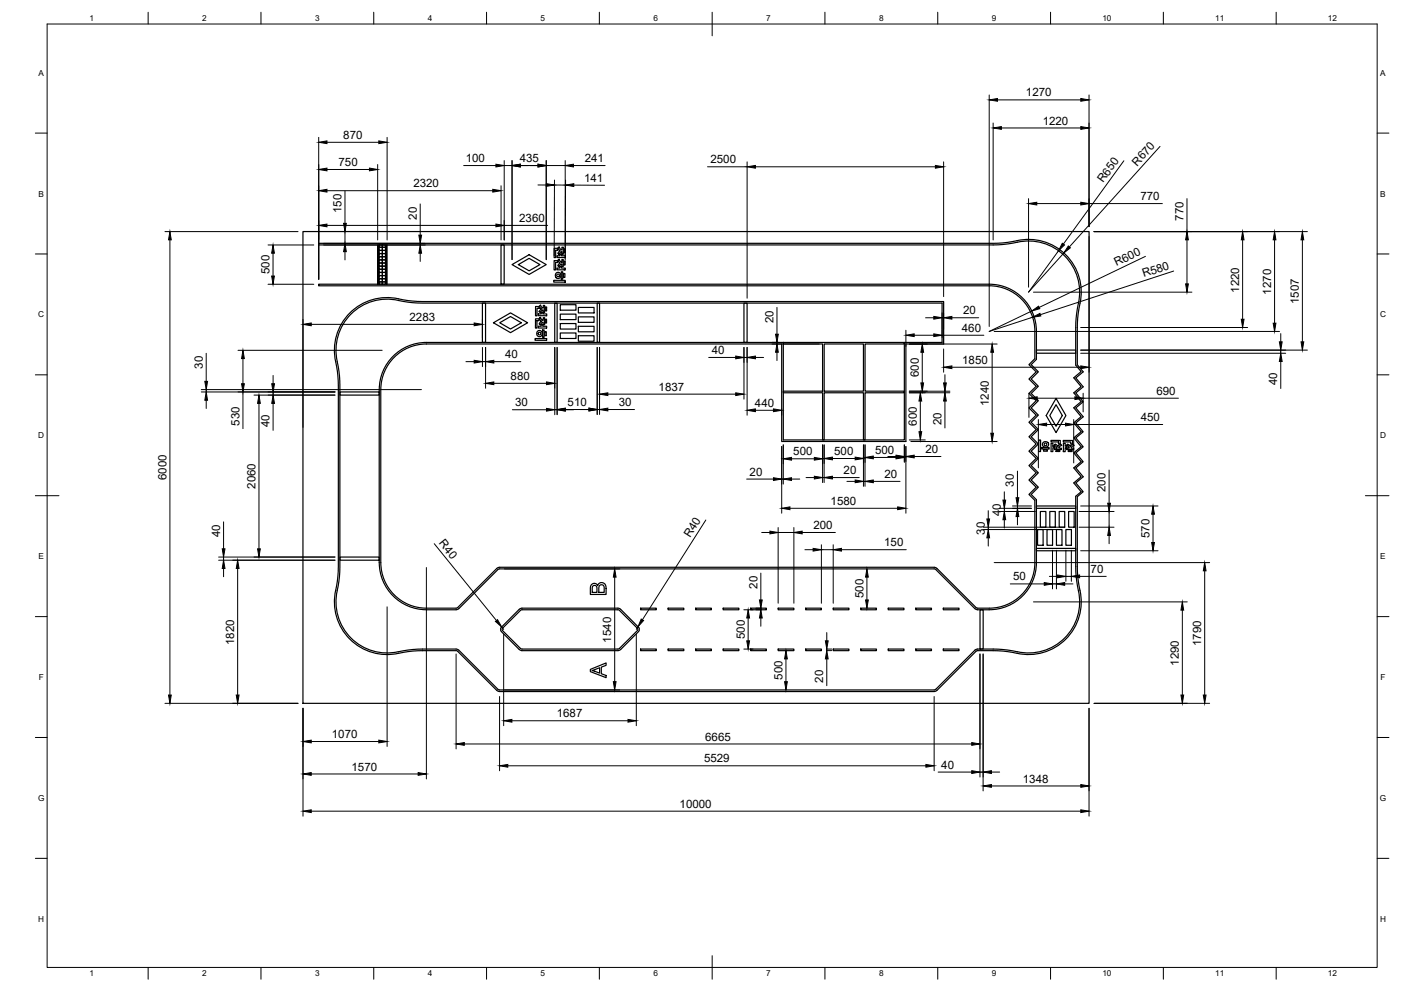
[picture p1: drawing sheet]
<svg xmlns="http://www.w3.org/2000/svg" width="594mm" height="420mm" viewBox="0 0 594 420" stroke-linecap="round" stroke-linejoin="round" font-family="sans-serif">
<!-- layer: Visible -->
<g fill="none" stroke="#000" stroke-width=".51">
<path d="M128.5 98.2h333.3v200h-333.3zM160.1 103.8h.4v16.7h-.4zM160.8 112.8h1.3v2.7h1.4v-1.3h-2.7zM160.8 104.8h1.3v1.4h-1.3zM160.8 107.5h1.3v2.7h1.4v-1.4h-2.7zM160.8 110.2h1.3v1.3h-1.3zM160.8 115.5h1.3v1.3h-1.3zM160.8 118.2h1.3v1.3h-1.3zM160.8 119.5h1.3v1h-1.3zM160.8 116.8h1.3v2.7h1.4v-1.3h-2.7zM160.8 114.2h1.3v2.6h1.4v-1.3h-2.7zM160.8 111.5h1.3v2.7h1.4v-1.4h-2.7z"/>
<path d="M160.8 108.8v1.4h2.7v1.3h-1.4v-2.7zM160.8 106.2h1.3v2.6h1.4v-1.3h-2.7zM160.8 103.8v1h2.7v1.4h-1.4v-2.4zM162.1 111.5h1.4v1.3h-1.4zM162.1 103.8h1.4v1h-1.4zM162.1 106.2h1.4v1.3h-1.4zM162.1 116.8h1.4v1.4h-1.4zM162.1 119.5h1.4v1h-1.4zM163.8 103.8h.3v16.7h-.3zM212.4 103.8h1.4v16.7h-1.4zM217.1 112.2l7.3-4.2 7.2 4.2-7.2 4.2zM219.8 112.2l4.6-2.7 4.6 2.7-4.6 2.6z"/>
<path d="M234.8 118.9h4.9v.8l-4.9-.1zM235 110.5h1.5v.8h-.9v3.1h-.7zM235 105.3h1.6l-.1 .8-.9-.1v3.2h-.6zM236.1 113.6h1.3v-.7h.7l-.1 .7 1.7 .1v.7h-3.6zM236.2 108.4h1.2v-.8h.7v.8h1.6v.8h-3.5zM236.6 110.3l.5-.5 .5 1 .7 .4v-1.2h.5v3h-.6l.1-1.1-1.3 1.1a.83 .83 0 0 1-.3-.9 .83 .83 0 0 1 .8-.6zM236.6 105.1l.5-.5 .5 1 .7 .4v-1.2h.6v3h-.6v-1.1l-1.3 1.1a.83 .83 0 0 1-.3-.9 .83 .83 0 0 1 .8-.6zM238 115.2h.6v3.2h-.6zM238.9 116h.6v1.6h-.6zM239.1 110.7h.6l-.1 1.6h-.5zM239.2 105.5h.5v1.6h-.6zM168.9 127.4l6.1 .9 4.1 .2h220.4v16.7h-16v41.3h-51.4v-41.3h-151.3a20 20 0 0 0-20 20v73.3a20 20 0 0 0 20 20h12.6l.9-.3 17.3-17h184.5l.7 .3 16.6 16.5 1.2 .5"/>
<path d="M168.9 127.4a21.8 21.8 0 0 0-25.5 27.9l.7 8.2v76.7l-.4 6.2a28.8 28.8 0 0 0-.6 14.1 21.7 21.7 0 0 0 25.8 15.8M204.6 128.5h1.3v16.7h-1.3zM209.2 136.8l7.3-4.1 7.2 4.1-7.2 4.2zM211.9 136.8l4.6-2.6 4.6 2.6-4.6 2.7zM227.1 135.2h1.5v.8l-.9-.1v3.2h-.6zM227.1 129.9l1.5 .1v.8l-.9-.1v3.2h-.6zM228.2 138.3h1.3v-.8h.6v.8h1.7v.8h-3.6zM228.3 133.1h1.2v-.8h.7v.8h1.6v.8l-3.5-.1zM228.6 135l.6-.5 .4 .9 .7 .4 .1-1.1h.5v3h-.6v-1.1l-1.3 1.1a.84 .84 0 0 1-.2-.9 .84 .84 0 0 1 .8-.6zM228.7 129.7l.5-.4 .4 .8 .8 .5v-1.1h.6l-.1 3h-.5l-.1-1.1-1.2 1.1a.84 .84 0 0 1-.3-1 .84 .84 0 0 1 .8-.5zM230.1 139.9h.6v3.1h-.6zM231.2 135.4h.6v1.6h-.6z"/>
<path d="M231.2 130.2h.6v1.6h-.6zM235.2 128.5h1v16.7h-1zM237.6 129.2h6.6v2.3h-6.6zM237.6 133.2h6.6v2.3h-6.6zM237.6 137.2h6.6v2.3h-6.6zM245.2 134.3h6.7v2.4h-6.7zM245.2 130.3h6.7v2.4h-6.7zM245.2 138.3h6.7v2.4h-6.7zM253.2 128.5h1v16.7h-1zM315.5 128.5h1.3v16.7h-1.3zM226.9 143.5l4.9 .1v.7h-4.9zM231 140.6h.6v1.7h-.6z"/>
<path d="M237.6 141.2h6.6v2.3h-6.6zM245.2 142.3h6.7v2.4h-6.7zM332.1 145.2h51.4v.6h-16.7v20h16.7v.7h-16.7v20h-.7v-20h-16.6v20h-.7v-20h-16.7v-.7h16.7v-20h-16.7zM349.5 145.8h16.6v20h-16.6zM438.8 140.5v11.6l-2.5 2.5 3.1 3-3.1 3.1 3.1 3.1-3.1 3 3.1 3.1-3.1 3 3.1 3.1-3.1 3 3.1 3.1-3.1 3.1 3.1 3-3.1 3.1 3.1 3-3.1 3.1 3.1 3-3.1 3.1 3.1 3.1-3.1 3 2.5 2.5v26.4M438.8 140.5a19.3 19.3 0 0 0-19.3-19.3h-284.4v-.7h284.4a20 20 0 0 1 20 20v11.9l-2.2 2.2 3 3-3 3.1 3 3.1-3 3 3 3.1-3 3 3 3.1-3 3 3 3.1-3 3.1 3 3-3 3.1 3 3-3 3.1 3 3-3 3.1 3 3.1-3 3 2.2 2.3v26.6a20 20 0 0 1-20 20h-5M439.5 148.4h16.6v1.4h-16.6zM144.1 166.2h16.7v1.3h-16.7zM447.8 171.6l2.7 4.6-2.7 4.5-2.6-4.5zM447.8 168.9l4.2 7.3-4.2 7.2-4.2-7.2zM440.5 186.5l.8 .1-.1 4.9-.8-.1zM441.7 189.7l3.2 .1v.6h-3.2z"/>
<path d="M442.5 190.6l1.6 .1v.6h-1.6zM445.7 186.7h3.9v1.6l-.8-.1 .1-.8-3.2-.1zM445.7 187.9h.8v1.3h.8v.6h-.8l-.1 1.7-.8-.1zM447.4 188.3l1.2 1 .4-.5a.65 .65 0 0 1 .7-.4 .65 .65 0 0 1 .6 .5l-.8 .3-.6 .7 1.2 .1v.6h-3v-.6h1.1l-.5-.9-.7-.3zM447.8 190.9h1.6v.5h-1.6zM450.9 186.7l3.9 .1v1.5h-.8l.1-.9h-3.2zM450.9 187.9h.8v1.3h.8v.6h-.8v1.7l-.9-.1zM452.6 188.3l1.2 1 .4-.5a.61 .61 0 0 1 .7-.4 .61 .61 0 0 1 .5 .5l-.8 .4-.4 .6 1.1 .1v.6h-3v-.6h1.1l-.4-.8-.8-.4zM453 190.9h1.6v.6l-1.6-.1zM439.5 214.5h16.6v1h-16.6zM441.2 216.9h2.3v6.6h-2.3zM445.2 216.9h2.3v6.6h-2.3z"/>
<path d="M449.1 216.9h2.4v6.6h-2.4zM453.1 216.9h2.4v6.6h-2.4zM144.1 236.2h16.7v1.3h-16.7zM438.8 238.5a19.3 19.3 0 0 1-19.3 19.4h-5M439.5 232.5h16.6v1h-16.6zM440 224.5h2.3v6.7h-2.3zM444 224.5h2.3v6.7h-2.3zM448 224.5h2.3v6.7h-2.3zM452 224.5h2.3v6.7h-2.3zM220.7 258.8l-7.8 8 8.2 8.4h40.9M250.8 247.9l1.4-.6 1.2 1 1.1-1.2 1.5 .1 .9 1.3 .1 3.5h-6.7l.1-3.1zM251.3 248.5l.7-.3 .8 .3 .3 2.7h-2z"/>
<path d="M254.2 248.3l1-.4 .8 .4 .2 2.9h-2.3zM262 257.9l-41.3 .1-8.1 7.9-.3 .7 .3 1.2 7.6 7.6M262 258.5h-40.6l-.7 .3M262 257.9l1.2 .4 7.5 7.6 .4 .7-.3 1.2-7.6 7.6M262 258.5l.7 .3M262.7 258.8l7.8 8-7.8 8.1-.7 .3M271.6 257.9h6.7v.6h-6.7zM283.3 257.9h6.7v.6h-6.7zM295 257.9h6.6v.6h-6.6zM306.6 257.9h6.7v.6h-6.7zM318.3 257.9h6.7v.6h-6.7zM330 257.9h6.6v.6h-6.6z"/>
<path d="M341.6 257.9h6.7v.6h-6.7zM353.3 257.9h6.7v.6h-6.7zM365 257.9h6.6v.6h-6.6zM376.6 257.9h6.7v.6h-6.7zM388.3 257.9h6.7v.6h-6.7zM400 257.9h6.7v.6h-6.7zM414.6 257.9l-.7-.3-16.6-16.6-1.2-.5h-184.3l-1.1 .5-16.8 16.7-13.1 .2a19.3 19.3 0 0 1-19.3-19.4v-73.3a19.4 19.4 0 0 1 19.3-19.4h150.7v41.4h52.6v-41.4h16v-18h-221l-6.1-.4a28.8 28.8 0 0 0-14.4-.6 22.6 22.6 0 0 0-15.9 28.6l.8 8.1v76.7l-.4 6.1a29.1 29.1 0 0 0-.6 14.4 22.6 22.6 0 0 0 28.5 15.9l6.1-.7h16.6l17 16.8 1.1 .5h184.3l1.2-.5 16.6-16.5 .7-.4M415.6 258.5h1.3v16.7h-1.3zM220.2 275.4l1.2 .4 40.6 .1M263.2 275.4l-1.2 .4M271.6 275.2h6.7v.7h-6.7zM283.3 275.2h6.7v.7h-6.7z"/>
<path d="M295 275.2h6.6v.7h-6.6zM306.6 275.2h6.7v.7h-6.7zM318.3 275.2h6.7v.7h-6.7zM330 275.2h6.6v.7h-6.6zM341.6 275.2h6.7v.7h-6.7zM353.3 275.2h6.7v.7h-6.7zM365 275.2h6.6v.7h-6.6zM376.6 275.2h6.7v.7h-6.7zM388.3 275.2h6.7v.7h-6.7zM400 275.2h6.7v.7h-6.7zM414.5 275.9h8.7l4 .4a29.6 29.6 0 0 0 14.5 .5 22.5 22.5 0 0 0 15.8-28.5l-.7-8.1v-29.6l2.5-2.1-3.1-3.8 3.1-2.6-3.1-3.7 3.1-2.6-3.1-3.8 3.1-2.6-3.1-3.7 3.1-2.6-3.1-3.8 3.1-2.6-3.1-3.7 3.1-2.7-3.1-3.7 3.1-2.6-3.1-3.7 3.1-2.7-2.5-3v-15.7l.4-6.1a29.2 29.2 0 0 0 .6-14.5 22.6 22.6 0 0 0-28.6-15.9l-8 .8h-286.1v.6h286.1l6.1-.4a28.8 28.8 0 0 1 14.2-.6 21.9 21.9 0 0 1 15.4 27.8l-.7 6.2-.1 18 2.3 2.7-3.1 2.7 3.1 3.7-3.1 2.6 3.1 3.8-3.1 2.6 3.1 3.8-3.1 2.6 3.1 3.7-3.1 2.6 3.1 3.8-3.1 2.6 3.1 3.7-3.1 2.7 3.1 3.7-3.1 2.6 3.1 3.8-2.3 1.9v29.8l.5 6.2a28.8 28.8 0 0 1 .5 14.1 21.7 21.7 0 0 1-25.7 15.8M414.5 275.2h8.7l8.2 1.1"/>
<path d="M414.6 275.2l-1.2 .5-16.6 16.5-.7 .3h-184.3l-.7-.3-17.1-16.9-16.9-.1-8.2 1.1M250.3 283.8l6.7-2.7v1l-2 .8v2.7l2 .8v.9l-6.7-2.5zM251 284.3l3.3-1.2v2.3z"/>
<circle cx="236.6" cy="116.7" r="1.27"/>
<circle cx="236.6" cy="116.8" r=".57"/>
<circle cx="228.7" cy="141.4" r=".58"/>
<circle cx="228.8" cy="141.4" r="1.26"/>
<circle cx="443.3" cy="188.3" r="1.25"/>
<circle cx="443.3" cy="188.4" r=".58"/>
</g>
<!-- layer: BORDER -->
<g fill="none" stroke="#000" stroke-width=".42">
<path d="M20 10.2h564v400h-564zM62.8 5.2v5M110.7 5.2v5M158.5 5.2v5M206.3 5.2v5M254.1 5.2v5M302 5.2v10M349.8 5.2v5M397.6 5.2v5M445.5 5.2v5M493.3 5.2v5M541.1 5.2v5"/>
<path d="M15 56.4h5M584 56.4h5M15 107.7h5M584 107.7h5M15 158.9h5M584 158.9h5M15 210.2h10M579 210.2h10M15 261.4h5M584 261.4h5M15 312.7h5M584 312.7h5"/>
<path d="M15 363.9h5M584 363.9h5M62.8 410.2v5M110.7 410.2v5M158.5 410.2v5M206.3 410.2v5M254.1 410.2v5M302 405.2v10M349.8 410.2v5M397.6 410.2v5M445.5 410.2v5M493.3 410.2v5"/>
<path d="M541.1 410.2v5"/>
</g>
<!-- layer: FD_Dimensions -->
<g fill="none" stroke="#000" stroke-width=".42">
<path d="M135.1 58.2v60.2M164.1 58.2v43.5M419.5 40.3v98.1M421.1 52.2v49.5M423 42.4h35.3M424.6 54.3h33.7M461.8 40.3v55.8M138.6 71.9h18.1M138.6 60.3h22M160.1 69.8v31.9M196.6 70.2h13.7M212.5 78.8v22.9"/>
<path d="M213.8 68.1v33.6M213.8 70.2h3.3M217.1 68.1v42M220.6 70.2h7.5M228.1 78.4h3.5M231.6 70.2h8.1M231.6 68.1v42M235.1 76.3l-.1 32.1M235.1 78.4l4.7 .1M239.7 68.1v42.1M239.8 76.4l-.1 32.2M243.2 70.2h13.4"/>
<path d="M243.3 78.5h13M300 70.7h16.8M316.8 68.6v57.8M320.3 70.7h76.3M400.1 68.6v57.2M476.6 68.2l-25.7 35.3M491.9 62.1l-38.4 42.6M70 98.2h56.4M138.6 80.9h70.4M138.6 95.6h71.7M146.3 81v13.7M146.3 98.2v5"/>
<path d="M178.2 86.5v13.2M213.8 95.6h18.4M436.1 84.2v37.6M439.6 86.3h18.7M461.8 86.3h31.1M463.9 98.2h90.5M503.3 84.2v14M72.1 101.7v193M113.7 103.9h19.4M115.8 107.4v9.6M137.2 103.2h43.1M137.2 103.9h43.1"/>
<path d="M146.3 106.7v3.5M178.2 103.2v.7M178.2 107.4v3.4M448.9 106.3l-12.8 17.6 15-16.6M461.8 100.3v57.5M485.7 108.7l-45.1 21.6M497.7 114.9l-56.5 18.5M503.3 101.7v18.7M526.9 101.7v33.7M540.5 101.7v35.3M552.3 101.7v43.2M113.7 120.5h19.4"/>
<path d="M128.5 135.4v45.8M132 137.5h69.1M204.6 135.4v7.7M329.5 130.3v11.4M392.5 134.7h3.5M399.5 132.6v7.1M399.5 134.7h.6M400.1 132.6v7.1M403.6 134.7h11.4M437.5 131.9l-18 8.6 18.3-6M438.2 123.9h67.2M458.2 138.9h70.8"/>
<path d="M87.4 149.8v11.9M100.9 148.5h61.2M103 152v10.7M115.8 159.2v3.5M197.6 153.3h3.5M204.6 147.3v8.1M204.6 153.3h1.3M205.9 147.3v17.3M209.4 153.3h11.5M235.2 147.3v28.5M236.2 147.3v28.5M253.2 147.3v28.4"/>
<path d="M254.2 147.3v28.4M300.5 151.6h11.5M315.5 147.3v21.9M315.5 151.6h1.3M316.8 147.3v28.7M320.3 151.6h3.5M327.4 145.9h20M327.4 145.2h2.6M329.5 145.2v.7M329.5 149.4v3.5M384.1 140v6.8M385.6 145.9h37.2"/>
<path d="M387.6 142.1h8.4M391.1 149.4v12.9M399.5 140v3.1M399.5 142.1h17.7M400.1 148v9.8M400.7 158.9v3.4M403.6 155.7h54.7M420.7 149.4v34.3M421.6 140.5h121M458.2 148.4h96.2M458.2 149.8h87M543.1 141.4v3.5"/>
<path d="M543.1 148.4v1.4M543.1 153.3v11.4M85.3 166.2h56.7M85.3 165.2h93.4M87.4 165.2v1M87.4 169.7v3.5M103 166.2v15.5M107.7 167.5h34.3M109.8 171v61.7M115.8 166.2v1.3M115.8 171v11.5M209.4 162.5h22.3"/>
<path d="M217.3 173.7h14.4M235.2 173.7h1M239.7 173.7h3.5M239.7 173.6h10M253.2 173.6h1M257.7 167.1h54.3M257.7 173.6h11.3M320.3 173.9h7.7M331.5 173.3v2.7M385.6 165.9h17.2M385.6 166.5h17.2M390.2 170v13"/>
<path d="M400.7 165.9v.6M400.7 170v11.4M436.3 166.7v10.3M439.8 168.8h16M440.3 177.9v20.5M443.8 180h8M455.3 177.9v18.4M455.3 180h37.7M459.3 166.7v7.9M459.3 168.8h40.4M331.5 189.3v28.3M332.1 188.6v16.6"/>
<path d="M335.6 194.5h9.7M348.8 188.6v16M349.5 188.6v16M353 194.4h9.6M366.1 188.6v17.6M366.8 188.6v17.6M370.3 194h9.7M376.5 193.5h3.5M383.5 188.6v7.4M383.5 193.5h.6M384.1 189.3v28.3M385.6 186.5h6.7"/>
<path d="M386.2 187.2h36.6M387.6 193.5h11.4M431.4 199.7v11.3M470.3 199.3v14.1M316.6 203.1h11.4M331.5 203.1h.6M335 215.5h45.6M335.6 203.1h3.5M341.8 202.5h3.5M348.8 202.5h.7M353 202.5h11.3M359.1 204.1h3.5"/>
<path d="M366.1 204.1h.7M370.3 204.1h11.4M419.1 216.5v3.5M423.8 215.5h13.6M423.8 216.9h15.2M425.9 208.5v3.5M425.9 215.5v1.4M429.3 214.5h8.1M431.4 214.5v1M431.4 219v3.5M457.6 216.9h14.8M458.2 214.5h32.8"/>
<path d="M470.3 216.9v6.6M488.9 218v12M92.7 237.5h49.3M92.7 236.2h49.3M94.8 221.3v11.4M94.8 236.2v1.3M184.1 230.5l26.4 32.6M299.3 220.5l-26.9 42.3M323 225.8h3.5M330 223.7v32.1M330 225.8h6.6M336.6 223.7v32.1"/>
<path d="M340.1 225.8h14.1M341.3 233.1h3.5M348.3 231v24.8M348.3 233.1h5M353.3 231v24.8M356.8 233.1h27.5M417 223.5h34M417 224.5h32.9M419.1 223.5v1M419.1 228v3.5M421.6 238.5h91.3M425.9 220.3v3.6"/>
<path d="M446.3 233.3v16.4M448 233.3v16.4M452 233.3v13.2M454.3 233.3v13.2M457.6 223.5h14.8M458.2 233.5h32.8M470.3 227v3.5M94.8 241v3.5M100.8 241v53.7M164.1 257.3v59.2M180.8 240.6v89.6M213.9 241.2h48.9"/>
<path d="M260.6 244.7v44.3M315.4 258.5h3.9M320.5 258.5h2.4M320.5 257.9h2.4M322.6 243v11.4M322.6 257.9v.6M367.6 244.7v9.7M428.4 247.6h14.4M438.2 255.2h65.2M445 244.4h3.5M446.3 247.6h1.7M451.5 247.6h3.5"/>
<path d="M452 244.4h2.3M457.8 244.4h11.3M501.4 258.7v36M510.8 242v52.7M193.4 277.3v40.2M212.7 265.8l.9 1M213.6 268.9v38.8M269.8 268.9v38.8M270.5 265.7l-.7 1.1M315.4 275.2h3.9M317.2 262v9.7M322.6 262v3.5"/>
<path d="M333.3 279.4v9.6M350.4 275.2h2.3M350.4 275.8h2.3M350.6 268.2v3.5M350.6 275.2v.6M350.6 279.4v11.3M415.5 277.3v52.1M416.9 277.3v58M70 298.2h56.4M211.8 295.3v31.5M213.9 292.5h48.9M396.1 295.3v31.5"/>
<path d="M463.9 298.2h49M128.5 300.3v45.7M132 314.4h28.6M196.9 315.4h215.2M217.1 305.6h49.2M461.8 300.3v45.7M132 328.1h45.3M215.3 324.7h177.3M397.8 327.3h14.3M415.5 327.3h1.4M420.4 333.2h37.9M420.4 327.3h3.5"/>
<path d="M132 343.9h326.3"/>
</g>
<g fill="#000" stroke="#000" stroke-width=".42">
<path d="M135.1 60.3l3.5-.6v1.2zM160.6 59.7l3.5 .6-3.5 .6zM419.5 42.4l3.5-.6v1.1zM421.1 54.3l3.5-.6v1.1zM458.3 41.8l3.5 .6-3.5 .5zM458.3 53.7l3.5 .6-3.5 .5zM135.1 71.9l3.5-.6v1.1zM156.7 71.3l3.4 .6-3.4 .5zM210.3 69.6l3.5 .6-3.5 .6zM217.1 70.2l3.5-.6v1.2zM228.1 69.6l3.5 .6-3.5 .6zM231.6 77.9l3.5 .5-3.5 .6z"/>
<path d="M239.7 70.2l3.5-.6v1.2zM239.8 78.5l3.5-.6v1.2zM316.8 70.7l3.5-.6v1.2zM396.6 70.1l3.5 .6-3.5 .6zM135.1 80.9l3.5-.6v1.1zM135.1 95.6l3.5-.6v1.2zM145.7 94.7h1.2l-.6 3.5zM177.6 99.7h1.2l-.6 3.5zM209 80.3l3.5 .6-3.5 .5zM210.3 95l3.5 .6-3.5 .6zM436.1 86.3l3.5-.6v1.2zM458.3 85.7l3.5 .6-3.5 .6z"/>
<path d="M72.1 98.2l.5 3.5h-1.1zM115.8 103.9l.6 3.5h-1.2zM115.2 117h1.2l-.6 3.5zM146.3 103.2l.6 3.5h-1.2zM178.2 103.9l.6 3.5h-1.2zM450.4 103.1l1 .7-2.5 2.5zM453 104.3l.9 .8-2.8 2.2zM503.3 98.2l.6 3.5h-1.1zM526.9 98.2l.6 3.5h-1.1zM540.5 98.2l.5 3.5h-1.1zM552.3 98.2l.6 3.5h-1.2zM128.5 137.5l3.5-.6v1.2z"/>
<path d="M201.1 136.9l3.5 .6-3.5 .6zM396 134.2l3.5 .5-3.5 .6zM400.1 134.7l3.5-.5v1.1zM437.5 131.9l2.9-2.1 .5 1.1zM437.8 134.5l3.2-1.6 .3 1.1zM502.8 120.4h1.1l-.6 3.5zM526.4 135.4h1.1l-.6 3.5zM539.9 137h1.1l-.5 3.5zM103 148.5l.6 3.5h-1.2zM201.1 152.8l3.5 .5-3.5 .6zM205.9 153.3l3.5-.5v1.1zM312 151l3.5 .6-3.5 .5z"/>
<path d="M316.8 151.6l3.5-.6v1.1zM329.5 145.9l.5 3.5h-1.1zM328.9 141.7h1.1l-.5 3.5zM384.1 142.1l3.5-.6v1.2zM391.1 145.9l.5 3.5h-1.1zM396 141.5l3.5 .6-3.5 .6zM400.1 155.7l3.5-.6v1.2zM420.7 145.9l.6 3.5h-1.2zM458.3 155.1l3.5 .6-3.5 .6zM542.5 144.9h1.2l-.6 3.5zM543.1 149.8l.6 3.5h-1.2zM551.7 144.9h1.2l-.6 3.5z"/>
<path d="M87.4 166.2l.6 3.5h-1.2zM86.8 161.7h1.2l-.6 3.5zM102.4 162.7h1.2l-.6 3.5zM109.8 167.5l.6 3.5h-1.2zM115.2 162.7h1.2l-.6 3.5zM115.8 167.5l.6 3.5h-1.2zM205.9 162.5l3.5-.6v1.2zM231.7 161.9l3.5 .6-3.5 .6zM231.7 173.1l3.5 .6-3.5 .6zM236.2 173.7l3.5-.6v1.2zM236.2 173.6l3.5-.6v1.2zM249.7 173l3.5 .6-3.5 .6z"/>
<path d="M254.2 167.1l3.5-.6v1.2zM254.2 173.6l3.5-.6v1.2zM312 166.5l3.5 .6-3.5 .6zM316.8 173.9l3.5-.5v1.1zM328 173.4l3.5 .5-3.5 .6zM390.2 166.5l.6 3.5h-1.1zM390.5 162.3h1.1l-.5 3.6zM400.1 162.3h1.2l-.6 3.6zM400.7 166.5l.6 3.5h-1.2zM436.3 168.8l3.5-.6v1.2zM440.3 180l3.5-.6v1.2zM451.8 179.4l3.5 .6-3.5 .6z"/>
<path d="M455.8 168.2l3.5 .6-3.5 .6zM332.1 194.5l3.5-.6v1.2zM345.3 193.9l3.5 .6-3.5 .6zM349.5 194.4l3.5-.6v1.2zM362.6 193.8l3.5 .6-3.5 .6zM366.8 194l3.5-.6v1.1zM380 193.4l3.5 .6-3.5 .5zM380 193l3.5 .5-3.5 .6zM384.1 193.5l3.5-.5v1.1zM389.7 183h1.1l-.6 3.5zM420.1 183.7h1.2l-.6 3.5zM328 202.5l3.5 .6-3.5 .6z"/>
<path d="M331.5 215.5l3.5-.6v1.2zM332.1 203.1l3.5-.6v1.2zM345.3 201.9l3.5 .6-3.5 .6zM349.5 202.5l3.5-.6v1.2zM362.6 203.5l3.5 .6-3.5 .6zM366.8 204.1l3.5-.6v1.2zM380.6 214.9l3.5 .6-3.5 .6zM425.3 212h1.1l-.5 3.5zM431.4 215.5l.6 3.5h-1.2zM430.8 211h1.2l-.6 3.5zM469.7 213.4h1.2l-.6 3.5zM488.9 214.5l.6 3.5h-1.1z"/>
<path d="M94.2 232.7h1.2l-.6 3.5zM109.2 232.7h1.2l-.6 3.5zM326.5 225.2l3.5 .6-3.5 .6zM336.6 225.8l3.5-.6v1.2zM344.8 232.5l3.5 .6-3.5 .6zM353.3 233.1l3.5-.6v1.2zM419.1 224.5l.5 3.5h-1.1zM418.5 220h1.1l-.5 3.5zM425.9 216.9l.5 3.4h-1.1zM470.3 223.5l.6 3.5h-1.2zM488.4 230h1.1l-.6 3.5zM94.8 237.5l.6 3.5h-1.2z"/>
<path d="M100.8 237.5l.6 3.5h-1.2zM260.6 241.2l.6 3.5h-1.1zM322 254.4h1.2l-.6 3.5zM367 254.4h1.2l-.6 3.5zM367.6 241.2l.6 3.5h-1.2zM442.8 247l3.5 .6-3.5 .6zM448.5 243.8l3.5 .6-3.5 .6zM448 247.6l3.5-.6v1.2zM454.3 244.4l3.5-.6v1.2zM501.4 255.2l.5 3.5h-1.1zM510.8 238.5l.6 3.5h-1.2zM210.1 263.5l.9-.8 1.7 3.1z"/>
<path d="M271.9 262.5l1 .6-2.4 2.6zM316.7 271.7h1.1l-.6 3.5zM317.2 258.5l.6 3.5h-1.1zM322.6 258.5l.6 3.5h-1.2zM333.3 275.8l.6 3.6h-1.2zM350 271.7h1.2l-.6 3.5zM350.6 275.8l.6 3.6h-1.2zM71.5 294.7h1.1l-.5 3.5zM100.2 294.7h1.2l-.6 3.5zM260.1 289h1.1l-.6 3.5zM332.7 289h1.2l-.6 3.5zM500.8 294.7h1.1l-.5 3.5z"/>
<path d="M510.2 294.7h1.2l-.6 3.5zM128.5 314.4l3.5-.6v1.2zM160.6 313.8l3.5 .6-3.5 .6zM193.4 315.4l3.5-.6v1.2zM213.6 305.6l3.5-.6v1.2zM266.3 305l3.5 .6-3.5 .6zM412.1 314.8l3.4 .6-3.4 .6zM128.5 328.1l3.5-.5v1.1zM177.3 327.6l3.5 .5-3.5 .6zM211.8 324.7l3.5-.6v1.2zM392.6 324.1l3.5 .6-3.5 .6zM412.1 326.7l3.4 .6-3.4 .6z"/>
<path d="M416.9 333.2l3.5-.6v1.2zM416.9 327.3l3.5-.6v1.2zM458.3 332.6l3.5 .6-3.5 .6zM128.5 343.9l3.5-.6v1.2zM458.3 343.3l3.5 .6-3.5 .6z"/>
</g>
<g font-size="4.9">
<text x="435" y="40.9">1270</text>
<text x="442.2" y="52.8">1220</text>
<text x="145.6" y="58.9">870</text>
<text x="143.6" y="70.4">750</text>
<text x="197.5" y="68.7">100</text>
<text x="220.4" y="68.7">435</text>
<text x="247.9" y="68.8">241</text>
<text x="301.3" y="69.3">2500</text>
<text x="482.2" y="70.7" transform="rotate(-48 482.2 70.7)">R670</text>
<text x="247.7" y="77.1">141</text>
<text x="467.8" y="77.7" transform="rotate(-54 467.8 77.7)">R650</text>
<text x="175.3" y="79.4">2320</text>
<text x="483.6" y="84.9">770</text>
<text x="144.8" y="90.3" transform="rotate(-90 144.8 90.3)">150</text>
<text x="176.7" y="93.1" transform="rotate(-90 176.7 93.1)">20</text>
<text x="220.2" y="94.1">2360</text>
<text x="501.9" y="93.5" transform="rotate(-90 501.9 93.5)">770</text>
<text x="473.5" y="112.9" transform="rotate(-26 473.5 112.9)">R600</text>
<text x="114.3" y="116.2" transform="rotate(-90 114.3 116.2)">500</text>
<text x="485" y="117.5" transform="rotate(-18 485 117.5)">R580</text>
<text x="525.5" y="124.1" transform="rotate(-90 525.5 124.1)">1220</text>
<text x="539" y="124.9" transform="rotate(-90 539 124.9)">1270</text>
<text x="550.8" y="128.9" transform="rotate(-90 550.8 128.9)">1507</text>
<text x="173.7" y="136.1">2283</text>
<text x="328" y="136.9" transform="rotate(-90 328 136.9)">20</text>
<text x="408.4" y="133.3">20</text>
<text x="407.9" y="140.7">460</text>
<text x="214.2" y="151.9">40</text>
<text x="301.9" y="150.1">40</text>
<text x="408" y="154.2">1850</text>
<text x="86" y="156.4" transform="rotate(-90 86 156.4)">30</text>
<text x="216.5" y="161.1">880</text>
<text x="389.6" y="159.9" transform="rotate(-90 389.6 159.9)">600</text>
<text x="279.3" y="165.7">1837</text>
<text x="490.4" y="167.4">690</text>
<text x="541.6" y="163.4" transform="rotate(-90 541.6 163.4)">40</text>
<text x="218.4" y="172.3">30</text>
<text x="240.7" y="172.2">510</text>
<text x="262.4" y="172.2">30</text>
<text x="320.1" y="172.5">440</text>
<text x="419.2" y="172.1" transform="rotate(-90 419.2 172.1)">1240</text>
<text x="483.7" y="178.5">450</text>
<text x="101.6" y="180.5" transform="rotate(-90 101.6 180.5)">530</text>
<text x="114.3" y="181.1" transform="rotate(-90 114.3 181.1)">40</text>
<text x="388.8" y="180.6" transform="rotate(-90 388.8 180.6)">600</text>
<text x="399.2" y="180.2" transform="rotate(-90 399.2 180.2)">20</text>
<text x="336.4" y="193.1">500</text>
<text x="353.7" y="192.9">500</text>
<text x="371.1" y="192.5">500</text>
<text x="392.4" y="192.1">20</text>
<text x="70.6" y="203.6" transform="rotate(-90 70.6 203.6)">6000</text>
<text x="317.9" y="201.7">20</text>
<text x="357.7" y="201">20</text>
<text x="375.1" y="202.6">20</text>
<text x="108.4" y="207.2" transform="rotate(-90 108.4 207.2)">2060</text>
<text x="430" y="206.3" transform="rotate(-90 430 206.3)">30</text>
<text x="468.8" y="208.6" transform="rotate(-90 468.8 208.6)">200</text>
<text x="352.2" y="214">1580</text>
<text x="424.4" y="218.8" transform="rotate(-90 424.4 218.8)">40</text>
<text x="93.3" y="227.9" transform="rotate(-90 93.3 227.9)">40</text>
<text x="344.9" y="224.3">200</text>
<text x="417.6" y="226.7" transform="rotate(-90 417.6 226.7)">30</text>
<text x="185.9" y="230.4" transform="rotate(51 185.9 230.4)">R40</text>
<text x="292.6" y="228.2" transform="rotate(-58 292.6 228.2)">R40</text>
<text x="374.9" y="231.6">150</text>
<text x="487.5" y="228.1" transform="rotate(-90 487.5 228.1)">570</text>
<text x="462.5" y="242.9">70</text>
<text x="321.2" y="249.6" transform="rotate(-90 321.2 249.6)">20</text>
<text x="429.6" y="246.1">50</text>
<text x="366.1" y="253.6" transform="rotate(-90 366.1 253.6)">500</text>
<text x="99.3" y="273.4" transform="rotate(-90 99.3 273.4)">1820</text>
<text x="259.2" y="272.4" transform="rotate(-90 259.2 272.4)">1540</text>
<text x="315.8" y="270.9" transform="rotate(-90 315.8 270.9)">500</text>
<text x="509.4" y="273.9" transform="rotate(-90 509.4 273.9)">1790</text>
<text x="499.9" y="282.3" transform="rotate(-90 499.9 282.3)">1290</text>
<text x="331.8" y="288.2" transform="rotate(-90 331.8 288.2)">500</text>
<text x="349.1" y="289.5" transform="rotate(-90 349.1 289.5)">20</text>
<text x="236.1" y="304.1">1687</text>
<text x="140.7" y="312.9">1070</text>
<text x="299" y="314">6665</text>
<text x="298.5" y="323.2">5529</text>
<text x="149.1" y="326.7">1570</text>
<text x="399.2" y="325.9">40</text>
<text x="433.7" y="331.8">1348</text>
<text x="288.2" y="342.5">10000</text>
</g>
<g font-size="3.5">
<text x="37.9" y="8.9">1</text>
<text x="85.8" y="8.9">2</text>
<text x="133.6" y="8.9">3</text>
<text x="181.4" y="8.9">4</text>
<text x="229.3" y="8.9">5</text>
<text x="277.1" y="8.9">6</text>
<text x="324.9" y="8.9">7</text>
<text x="372.7" y="8.9">8</text>
<text x="420.6" y="8.9">9</text>
<text x="467.4" y="8.9">10</text>
<text x="515.3" y="8.9">11</text>
<text x="563.1" y="8.9">12</text>
<text x="16.3" y="32">A</text>
<text x="585.3" y="32">A</text>
<text x="16.3" y="83.3">B</text>
<text x="585.3" y="83.3">B</text>
<text x="16.2" y="134.6">C</text>
<text x="585.2" y="134.6">C</text>
<text x="16.2" y="185.8">D</text>
<text x="585.2" y="185.8">D</text>
<text x="16.3" y="237">E</text>
<text x="585.3" y="237">E</text>
<text x="16.4" y="288.3">F</text>
<text x="585.4" y="288.3">F</text>
<text x="16.1" y="339.6">G</text>
<text x="585.1" y="339.6">G</text>
<text x="16.2" y="390.8">H</text>
<text x="585.2" y="390.8">H</text>
<text x="37.9" y="413.9">1</text>
<text x="85.8" y="413.9">2</text>
<text x="133.6" y="413.9">3</text>
<text x="181.4" y="413.9">4</text>
<text x="229.3" y="413.9">5</text>
<text x="277.1" y="413.9">6</text>
<text x="324.9" y="413.9">7</text>
<text x="372.7" y="413.9">8</text>
<text x="420.6" y="413.9">9</text>
<text x="467.4" y="413.9">10</text>
<text x="515.3" y="413.9">11</text>
<text x="563.1" y="413.9">12</text>
</g>
</svg>
